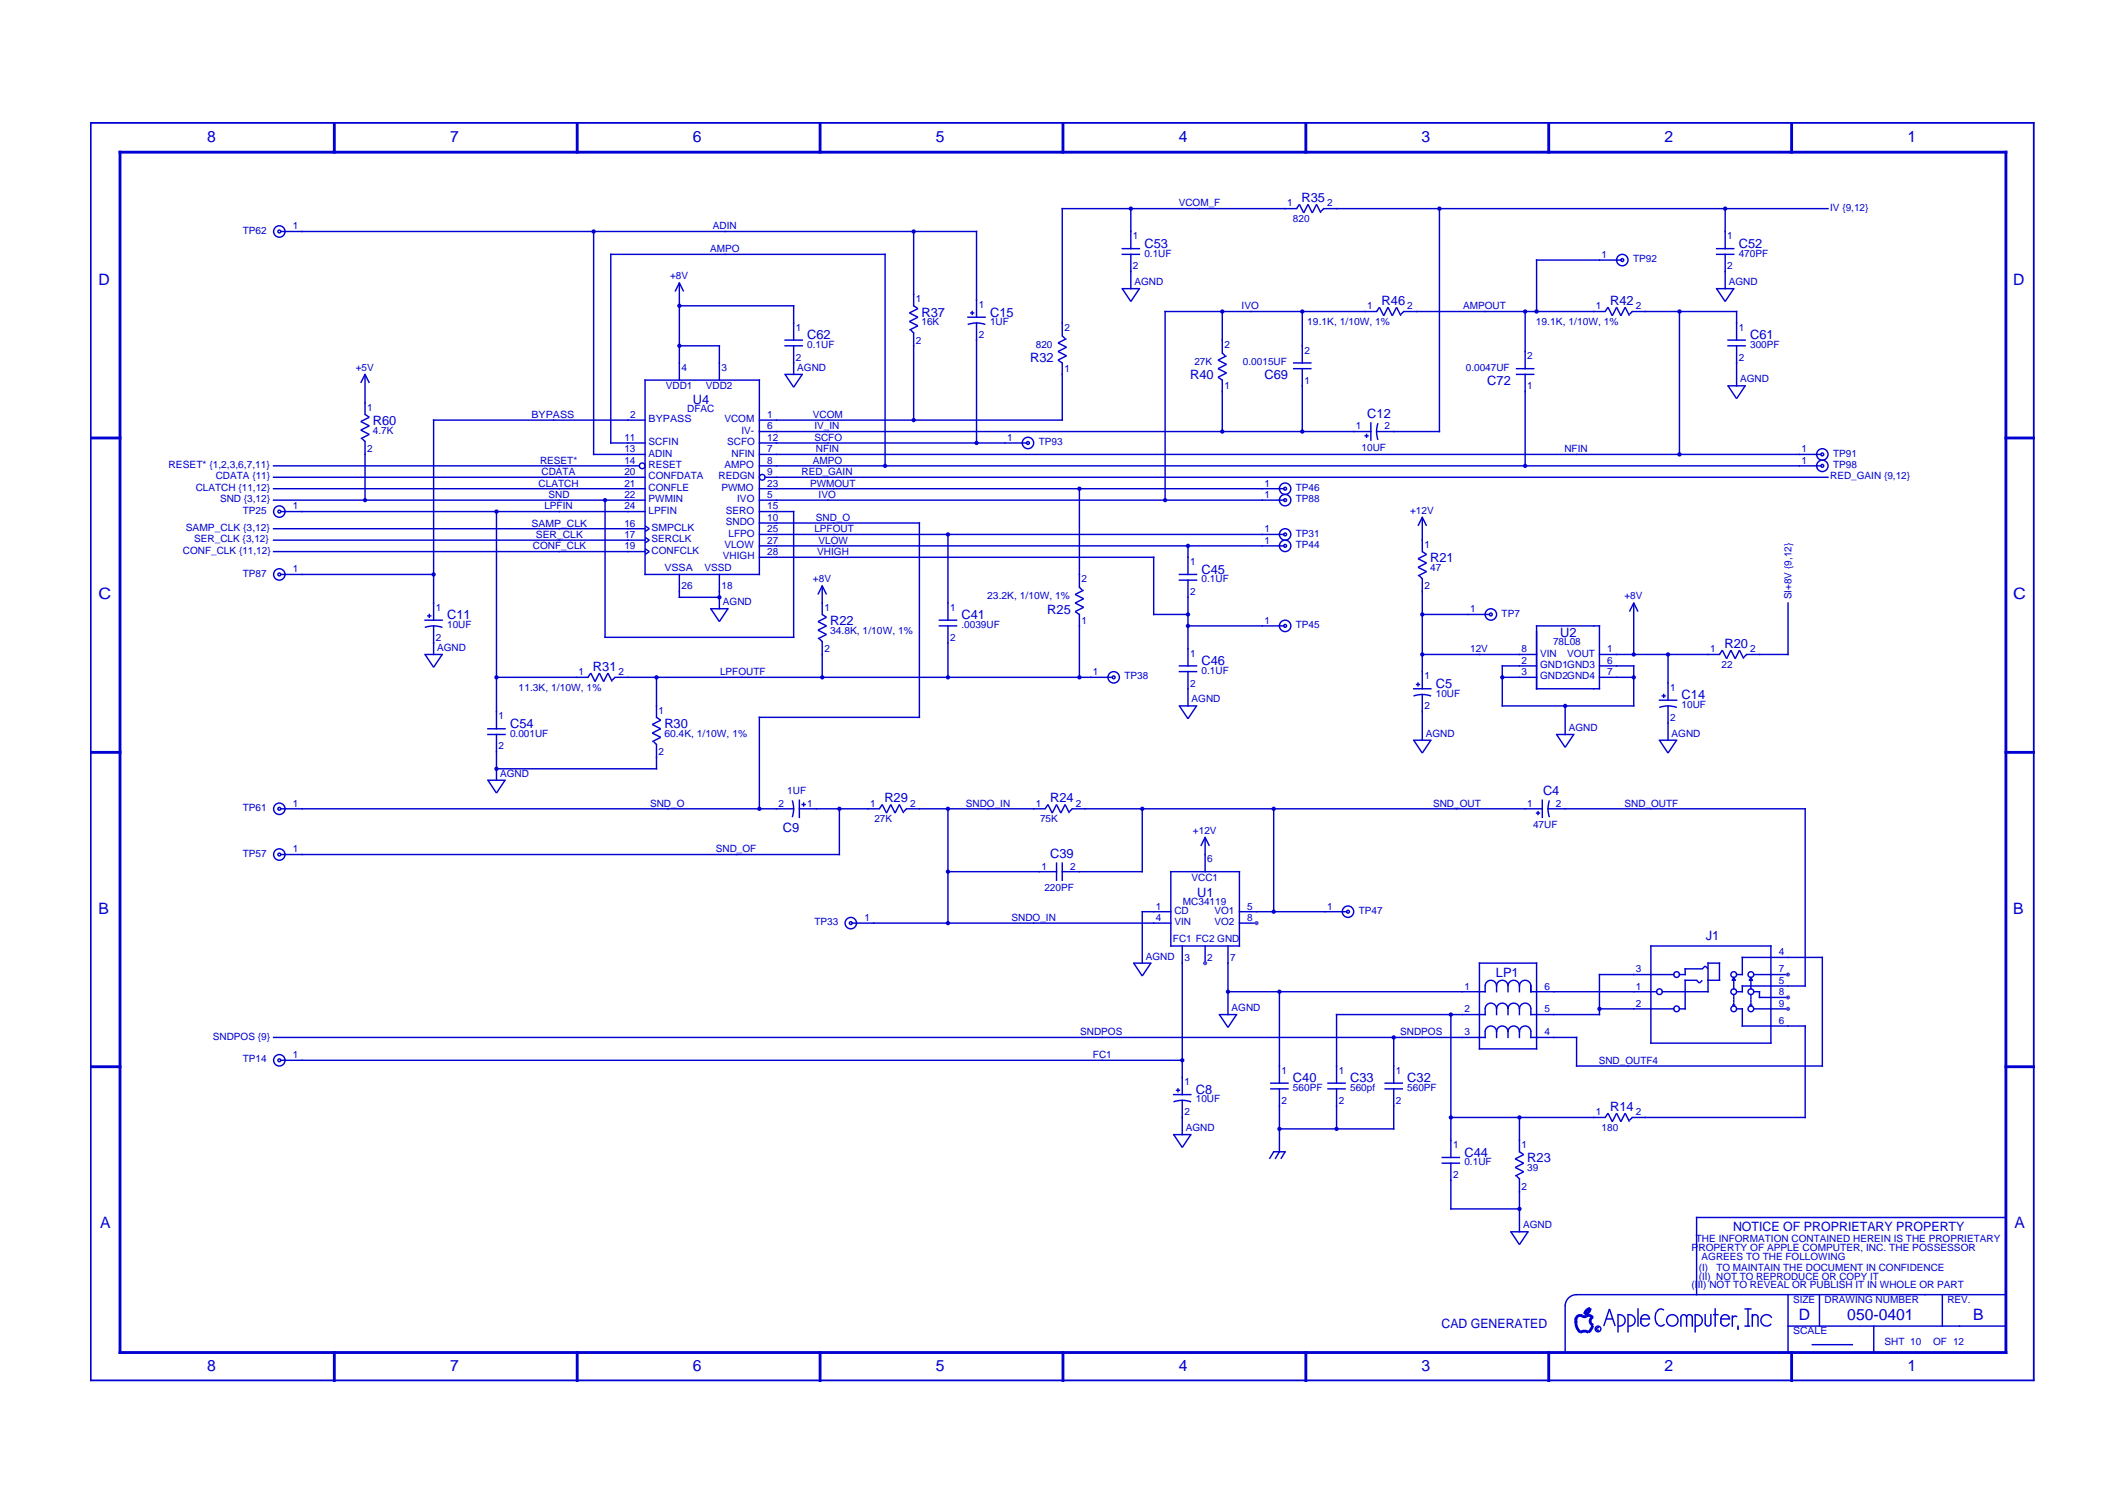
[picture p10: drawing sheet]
<svg xmlns="http://www.w3.org/2000/svg" width="420mm" height="297mm" viewBox="0 0 420 297" stroke-linecap="round" stroke-linejoin="round" font-family="sans-serif">
<path d="M17.8 24.3h384.1M17.9 24.1v248.7M401.7 24.1v248.7M17.8 272.6h384.1" fill="none" stroke="#0000d3" stroke-width=".35"/>
<g fill="none" stroke="#0000d3" stroke-width=".56">
<path d="M23.4 30.1h373.1M23.7 29.8v237.6M66 24.1v6.2M114 24.1v6.2M162 24.1v6.2M210 24.1v6.2M258 24.1v6.2M305.9 24.1v6.2M353.9 24.1v6.2M396.2 29.8v237.6M17.8 86.5h6.2M396 86.5h5.9"/>
<path d="M17.8 148.6h6.2M396 148.6h5.9M17.8 210.7h6.2M396 210.7h5.9M313.4 259.9l.7-.1 .5 .5M313.4 259.9a.81 .81 0 0 1-1.1-.1 .85 .85 0 0 0-1 .8M313.4 258.8l.7-.4a1.18 1.18 0 0 1-1.1 1.1zM23.4 267.1h373.1M66 266.8v6M114 266.8v6M162 266.8v6M210 266.8v6"/>
<path d="M258 266.8v6M305.9 266.8v6M311.3 260.3v.9M311.3 260.9a2.54 2.54 0 0 0 .9 2.2M312.1 263.2a1.41 1.41 0 0 1 1.7 0M314.6 261.8l-.3 .7-.5 .6M314.7 260.1a.85 .85 0 0 0-.6 .9 .85 .85 0 0 0 .7 .7M353.9 266.8v6"/>
</g>
<g fill="none" stroke="#0000d3" stroke-width=".28">
<path d="M55.3 45.7h137.7M117.3 45.6v44.3M120.5 50.2h54.5M120.6 50.1v37.5M133.3 57.6l.9-1.7 .8 1.7M134.2 55.7v19.5M174.8 50.1v42M180.5 45.6v14.9M192.9 45.6v17.2M209.7 41.2h46.6M209.8 41.1v25.4M221.5 50.2h3.7"/>
<path d="M221.5 49.1h3.7M221.5 57h3.7M221.7 57l1.7 2.5 1.7-2.5M223.4 41.1v8.1M223.4 50.1v7M256.1 41.2l.6-.8 .8 1.7 .9-1.7 .8 1.7 .9-1.7 .8 1.7M261.3 41.2h99.9M261.5 41.2l-.6 .6M284.3 41.1v44.3M303.4 51.4h16.9M303.5 51.2v10.5M338.9 50.2h3.7"/>
<path d="M338.9 49.1h3.7M338.9 57h3.7M339.1 57l1.7 2.5 1.7-2.5M340.8 41.1v8.1M340.8 50.1v7M71.3 75.6l.8-1.7 .9 1.7M72.1 73.8v8.2M127.3 75.1h22.8M127.4 74.9v38.7M134.1 68.3h8.1M134.1 60.4h22.8M142.1 68.2v7"/>
<path d="M150 74.9v38.7M154.9 68.3h3.7M154.9 67.2h3.7M154.9 73.9h3.7M155.1 73.9l1.7 2.6 1.7-2.6M156.8 60.3v7M156.8 68.2v5.9M179.9 65.2l.6 .6M180.5 60.4l.8 .6-1.7 .8 1.7 .9-1.7 .8 1.7 .8-1.7 .9M180.5 65.6v17.5M191.1 62.7h3.6M191.2 64.1l1.7-.3 1.7 .3"/>
<path d="M191.6 61.8h.9M192.1 61.4v.8M192.9 63.6v24M209.8 71.5v11.6M209.8 66.3l.6 .6M210.7 66.9l-1.7 .8 1.7 .9-1.7 .8 1.7 .9-1.7 .8 .8 .6M230 61.5h42.1M230.2 61.4v37.5M241.4 61.4v8.4M241.4 74.9v10.5M241.4 69.7l.6 .6M242.3 70.3l-1.7 .8 1.7 .9-1.7 .8 1.7 .9-1.7 .8 .8 .6"/>
<path d="M255.4 71.7h3.7M255.4 72.8h3.7M257.2 61.4v10.4M257.2 72.7v12.7M271.9 61.5l.6-.8 .8 1.7 .9-1.7 .8 1.7 .9-1.7 .8 1.7M277.1 61.5h40.1M277.3 61.5l-.6 .6M299.4 72.8h3.7M299.4 73.9h3.7M301.3 61.4v11.6M301.3 73.8v18.3M317.1 61.5l.5-.8 .9 1.7 .8-1.7 .9 1.7 .8-1.7 .9 1.7"/>
<path d="M322.3 61.5h20.9M322.4 61.5l-.5 .6M331.8 61.4v28.5M341.2 68.3h3.7M341.2 67.2h3.7M341.2 76.2h3.7M341.3 76.2l1.7 2.5 1.7-2.5M343 61.4v5.9M343 68.2v8.1M53.9 94.3h73.7M53.9 92h72.5M53.9 96.5h73.7"/>
<path d="M53.9 98.8h73.7M71.5 86.6l.6 .6M72.1 87.1v11.8M72.1 81.8l.9 .6-1.7 .9 1.7 .8-1.7 .8 1.7 .9-1.7 .8M85.5 83h42.1M85.7 82.8v39.8M117.1 89.7h10.5M119.5 98.6v27.4M120.5 87.5h7.1M149.9 92h209.9M149.9 83h60.1M149.9 85.2h121"/>
<path d="M149.9 87.5h53M149.9 89.7h209.9M149.9 96.5h103.8M149.9 98.8h103.8M151 94.3h210.2M213.2 96.4v19.7M269.5 86.1h.9M269.9 85.7v.8M270.8 83.4v3.7M271.8 85.2h12.7M272.2 83.6l-.3 1.6 .3 1.7M53.9 108.9h73.7"/>
<path d="M53.9 106.7h73.7M53.9 104.4h73.7M55.3 101h72.3M55.3 113.5h30.5M98.1 100.9v43.2M127.3 113.5h22.8M127.4 108.4l.9 .5-.9 .6M127.4 106.1l.9 .6-.9 .5M127.4 103.9l.9 .5-.9 .6M134.1 118h8.1M134.2 113.3v4.8M142.1 113.3v7.1"/>
<path d="M149.9 101h7M149.9 103.3h31.9M149.9 105.6h103.8M149.9 107.8h103.8M149.9 110.1h78.1M156.8 100.9v25.1M161.6 117.4l.8-1.7 .9 1.7M162.4 115.6v5.9M181.6 103.2v38.6M187.3 105.4v17.2M213.2 116l.6 .6M214.1 116.6l-1.7 .8 1.7 .9-1.7 .8 1.7 .8-1.7 .9 .8 .6"/>
<path d="M227.9 109.9v11.6M232.8 113.5h3.7M232.8 114.6h3.7M234.7 107.7v5.9M234.7 114.4v17.3M280.1 103.9l.9-1.7 .8 1.7M280.4 113.7l.6 .6M281 102v7.1M281 114.2v22M281 108.9l.8 .6-1.7 .8 1.7 .9-1.7 .8 1.7 .9-1.7 .8M322.7 119v10.4M353.2 119v10.4"/>
<path d="M83.8 129.3h3.7M83.8 122.5h3.7M83.9 123.9l1.8-.3 1.7 .3M84 129.3l1.7 2.5 1.6-2.5M84.4 121.6h.8M84.8 121.2v.9M85.7 123.5v5.9M97.9 133.8h18.4M116.1 133.8l.6-.9 .8 1.7 .9-1.7 .8 1.7 .9-1.7 .8 1.7M119.4 125.9h37.5M121.4 133.8h98.5M121.5 133.8l-.6 .5"/>
<path d="M129.7 133.6v8.2M140.3 120.2h3.6M140.4 120.2l1.7 2.6 1.7-2.6M161.9 126.2l.5 .5M162.4 126.6v7.3M162.4 121.4l.9 .5-1.7 .9 1.7 .8-1.7 .9 1.7 .8-1.7 .9M185.4 123.6h3.7M185.4 122.5h3.7M187.3 123.5v10.4M213.2 121.2v12.7M227.8 121.4h7M232.8 131.5h3.7"/>
<path d="M232.8 132.6h3.7M232.8 139.4h3.7M233 139.4l1.7 2.6 1.7-2.6M234.5 123.6h19.2M234.7 132.5v7.1M279.1 136h3.7M279.2 137.5l1.8-.3 1.7 .3M279.7 135.2h.8M280.1 134.8v.8M280.8 121.4h13.6M280.8 129.3h22.9M281 137v9.3"/>
<path d="M296.6 133.8h7.1M296.6 131.5h7.1M296.6 139.4h26.3M296.8 131.4v8.2M303.4 123.6h12.7M303.4 136h12.7M303.5 123.5v12.7M309.2 139.3v5.9M315.8 133.8h7.1M315.8 131.5h7.1M315.8 129.3h24M315.9 123.5v12.7"/>
<path d="M321.9 120.8l.8-1.7 .9 1.7M322.7 131.4v8.2M327.7 138.3h3.6M327.8 139.7l1.7-.3 1.7 .3M328.2 137.4h.9M328.6 137v.9M329.5 129.1v9.3M329.5 139.3v7M339.7 129.3l.5-.9 .9 1.7 .8-1.7 .9 1.7 .8-1.7 .9 1.7M344.9 129.3h8.4M345 129.3l-.5 .5M55.3 159.7h101.6"/>
<path d="M96.2 145.1h3.7M96.2 143.9h3.7M96.2 154.1h3.7M96.4 154.1l1.7 2.5 1.7-2.5M97.9 151.8h31.9M98.1 144.9v9.3M129.1 146.5l.6 .5M129.7 146.9v5.1M129.7 141.7l.8 .5-1.7 .9 1.7 .8-1.7 .9 1.7 .8-1.7 .9M149.9 141.7h31.9M150 141.5v18.4M156.5 158.1l.3 1.6-.3 1.7"/>
<path d="M157.8 159.7h16M157.9 157.9v3.7M158.3 158.9h.9M158.7 158.5v.8M165.8 159.6v9.3M173.7 159.7l.6-.8 .8 1.7 .9-1.7 .8 1.7 .9-1.7 .8 1.7M178.9 159.7h27.7M179.1 159.7l-.6 .6M187.3 159.6v22.9M206.4 159.7l.6-.8 .9 1.7 .8-1.7 .8 1.7 .9-1.7 .8 1.7M211.7 159.7h93.1M211.8 159.7l-.6 .6"/>
<path d="M225.6 159.6v12.7M251.6 159.6v20.6M279.1 146.2h3.7M279.3 146.2l1.7 2.5 1.6-2.5M304.7 157.9v3.7M305.6 159.7h51.1M306.1 158.1l-.3 1.6 .3 1.7M307.3 145.1h3.7M307.5 145.1l1.7 2.5 1.7-2.5M327.7 146.2h3.6M327.8 146.2l1.7 2.5 1.7-2.5M356.6 159.6v35.3"/>
<path d="M55.3 168.8h110.6M187.1 172.2h21.7M208.7 170.3v3.7M209.7 172.2h16.1M209.8 170.3v3.7M225.6 179.9v10.5M231.1 172.2h13.9M231.3 172v15M237.2 167.1l.9-1.7 .8 1.7M238.1 165.2v7.1M244.8 172v15M303.4 160.6h.8"/>
<path d="M303.8 160.2v.8M168.2 182.3h63.2M223.8 190.2h3.7M223.9 190.2l1.7 2.6 1.7-2.6M225.5 180.1h5.9M231.1 186.8h13.9M233.5 186.7v29.6M238.1 186.7v3.7M242.4 195.9h51.1M242.6 186.7v13.8M244.7 180.1h21.4M244.7 182.3h3.7"/>
<path d="M252.7 195.7v18.4M292.1 190.2h11.6M292.2 190.1v17.2M293.4 199.2a1.13 1.13 0 0 1 1.1-1.1 1.13 1.13 0 0 1 1.1 1.1 1.13 1.13 0 0 1 1.2-1.1 1.13 1.13 0 0 1 1.1 1.1 1.13 1.13 0 0 1 1.1-1.1 1.13 1.13 0 0 1 1.1 1.1 1.13 1.13 0 0 1 1.2-1.1 1.13 1.13 0 0 1 1.1 1.1M293.4 194.7a1.13 1.13 0 0 1 1.1-1.1 1.13 1.13 0 0 1 1.1 1.1 1.13 1.13 0 0 1 1.2-1.1 1.13 1.13 0 0 1 1.1 1.1 1.13 1.13 0 0 1 1.1-1.1 1.13 1.13 0 0 1 1.1 1.1 1.13 1.13 0 0 1 1.2-1.1 1.13 1.13 0 0 1 1.1 1.1M293.4 194.6v1.4M293.4 199.1v1.4M295.6 194.6v1.4M295.6 199.1v1.4M297.9 194.6v1.4M297.9 199.1v1.4M300.1 194.6v1.4"/>
<path d="M300.1 199.1v1.4M302.3 195.9h25.1M302.4 194.6v1.4M302.4 199.1v1.4M303.5 190.1v17.2M315.8 192.5h15M315.8 199.2h15M315.9 192.3v8.2M326 186.8h24M326.1 186.7v19.5M328.2 195.9h9.3M331.6 192.5h1.4"/>
<path d="M331.6 199.2h1.4M332.7 193.6h2.6M332.7 191.3h3.7M332.9 191.2v1.4M332.9 193.5v5.9M335.1 193.6l.6 .6 .6-.6M336.3 191.3l.5-.5 .6 .5M337.3 190.2h2.5M337.3 193.6h2.5M337.4 190.1v5.9M339.7 190.1v3.6M342.1 193.6h.8"/>
<path d="M342.2 198.4l.3 .3 .3-.3M342.2 193.6l.3-.6 .3 .6M342.5 192.9v2.5M342.5 196.3v2.2M342.9 195.9h1.4M342.9 192.5h1.4M342.9 199.2h1.4M344 194.7h12.7M344 189.1h16.1M344.2 188.9v3.7M344.2 194.6v1.4M344.2 199.1v3.7"/>
<path d="M345.4 193.6h.9M345.6 198.4l.3 .3 .2-.3M345.6 193.6l.3-.6 .2 .6M345.9 192.9v2.5M345.9 196.3v2.2M346.3 195.9h1.4M346.3 192.5h7M346.3 199.2h7M347.4 197h5.9M347.6 195.7v1.4M349.8 186.7v19.5M360 188.9v21.8"/>
<path d="M53.9 204.9h239.6M55.3 209.4h178.4M231.7 216.2h3.7M231.8 217.6l1.7-.3 1.8 .3M232.3 215.3h.8M232.7 214.9v.9M233.5 217.2v7M240.7 200.4h3.7M240.9 200.4l1.7 2.5 1.7-2.5M250.9 215.1h3.7M250.9 213.9h3.7M252.7 214.9v12.7"/>
<path d="M262.2 215.1h3.7M262.2 213.9h3.7M263.9 200.4h29.6M264 200.2v13.9M264 214.9v8.2M273.5 215.1h3.6M273.5 213.9h3.6M275.3 204.8v9.3M275.3 214.9v8.2M286.6 200.2v28.5M292.1 207.2h11.6M293.4 203.8a1.13 1.13 0 0 1 1.1-1.2 1.13 1.13 0 0 1 1.1 1.2 1.13 1.13 0 0 1 1.2-1.2 1.13 1.13 0 0 1 1.1 1.2 1.13 1.13 0 0 1 1.1-1.2 1.13 1.13 0 0 1 1.1 1.2 1.13 1.13 0 0 1 1.2-1.2 1.13 1.13 0 0 1 1.1 1.2"/>
<path d="M293.4 203.6v1.4M295.6 203.6v1.4M297.9 203.6v1.4M300.1 203.6v1.4M302.3 200.4h13.8M302.3 204.9h9.3M302.4 203.6v1.4M311.3 210.5h48.8M311.4 204.8v5.9M326 206h24M344 202.6h12.7M356.6 202.5v18.3"/>
<path d="M231.7 224.1h3.7M231.8 224.1l1.7 2.5 1.7-2.5M251.5 227.5h2.5M251.6 227.5l-.8 1.4M252.6 223h22.8M252.7 227.5l-.8 1.4M253.9 227.5l-.9 1.4M284.8 229.7h3.6M284.8 228.6h3.6M286.5 220.7h30.7M286.5 238.8h13.8M286.6 229.6v9.3"/>
<path d="M299.6 232.3l.5 .5M300.1 220.6v7M300.1 232.7v10.7M300.1 227.5l.9 .5-1.7 .9 1.7 .8-1.7 .9 1.7 .8-1.7 .9M317.1 220.7l.5-.8 .9 1.6 .8-1.6 .9 1.6 .8-1.6 .9 1.6M322.3 220.7h34.4M322.4 220.7l-.5 .6M298.3 243.3h3.7M298.4 243.3l1.7 2.5 1.7-2.5M309.2 257.8v9.3M311.3 255.7h84.9M311.4 255.7a2.26 2.26 0 0 0-2.2 2.3"/>
<path d="M319.6 259.5v3.7M319.6 259.7a1.13 1.13 0 0 1 1.4 1.1 1.13 1.13 0 0 1-1.4 1.1M321.6 259.5v3.7M321.6 259.7a1.13 1.13 0 0 1 1.4 1.1 1.13 1.13 0 0 1-1.4 1.1M323.6 258.4v3.6M327.2 259.1a2.54 2.54 0 0 0 .1 2.5M327.5 258.8l-.3 .3M328.7 258.8l-.7-.3-.6 .4M334.9 259.5v3.7M334.9 259.7a1.13 1.13 0 0 1 1.4 1.1 1.13 1.13 0 0 1-1.4 1.1M335 240.5h61.2M335.1 240.3v15.5"/>
<path d="M336.8 259.5v2M338 259.5v2M338.4 259.6h1.1M338.8 258.4v3.6M342.2 259.8v2.2M344.6 258.5h1.4M345.3 258.4v3.6M346.1 259.5v2.5M353.2 255.6v11.5M359.4 255.6v6.4M383.7 255.6v6.4M315.9 262.3a.28 .28 0 0 0-.4 0 .28 .28 0 0 0 0 .4 .28 .28 0 0 0 .4 0"/>
<path d="M316.8 261.9l1.1-3.4 1.2 3.4M317.2 260.5h1.4M324 260.5h2M324.1 260.5a.85 .85 0 0 1 .9-.9 .85 .85 0 0 1 .8 .9M324.1 260.3v1.2M324.2 261.3a.85 .85 0 0 0 .8 .6 .85 .85 0 0 0 .8-.6M327.2 261.3l.3 .3M328.8 261.5l-.6 .4-.7-.2M332 260.2a.56 .56 0 0 1 .6-.6 .56 .56 0 0 1 .6 .6 .56 .56 0 0 1 .5-.6 .56 .56 0 0 1 .6 .6M332 260.1v1.9M333.2 260.1v1.9M334.3 260.1v1.9"/>
<path d="M336.8 261.3a.56 .56 0 0 0 .6 .6 .56 .56 0 0 0 .6-.6M339.8 260.5h2M339.9 260.5a.85 .85 0 0 1 .9-.9 .85 .85 0 0 1 .8 .9M339.9 260.3v1.2M340 261.3a.85 .85 0 0 0 .8 .6 .85 .85 0 0 0 .8-.6M343.2 260.1l-.5-.2-.4 .3M343.3 261.8v.8M344.6 261.9h1.1M346.1 260.2a.56 .56 0 0 1 .6-.6 .56 .56 0 0 1 .6 .6M347.3 260.1v1.9M350 260.3a1.13 1.13 0 0 0-1.7-.5 1.13 1.13 0 0 0-.1 1.8 1.13 1.13 0 0 0 1.7-.1M353.1 261.9h43.1"/>
<path d="M357.9 265.6h8.1M370.1 261.8v5.3"/>
<circle cx="55.2" cy="45.7" r=".28"/>
<circle cx="55.2" cy="45.7" r="1.13"/>
<circle cx="117.3" cy="45.7" r=".28"/>
<circle cx="180.5" cy="45.7" r=".28"/>
<circle cx="223.4" cy="41.2" r=".28"/>
<circle cx="284.3" cy="41.2" r=".28"/>
<circle cx="320.5" cy="51.4" r=".28"/>
<circle cx="320.5" cy="51.4" r="1.13"/>
<circle cx="340.8" cy="41.2" r=".28"/>
<circle cx="134.2" cy="68.3" r=".28"/>
<circle cx="134.2" cy="60.4" r=".28"/>
<circle cx="241.4" cy="61.5" r=".28"/>
<circle cx="257.2" cy="61.5" r=".28"/>
<circle cx="301.3" cy="61.5" r=".28"/>
<circle cx="303.5" cy="61.5" r=".28"/>
<circle cx="331.8" cy="61.5" r=".28"/>
<circle cx="72.1" cy="98.8" r=".28"/>
<circle cx="119.5" cy="98.8" r=".28"/>
<circle cx="126.9" cy="92" r=".56"/>
<circle cx="150.6" cy="94.3" r=".56"/>
<circle cx="174.8" cy="92" r=".28"/>
<circle cx="180.5" cy="83" r=".28"/>
<circle cx="192.9" cy="87.5" r=".28"/>
<circle cx="203.1" cy="87.5" r=".28"/>
<circle cx="203.1" cy="87.5" r="1.13"/>
<circle cx="213.2" cy="96.5" r=".28"/>
<circle cx="230.2" cy="98.8" r=".28"/>
<circle cx="241.4" cy="85.2" r=".28"/>
<circle cx="253.9" cy="96.5" r=".28"/>
<circle cx="253.9" cy="98.8" r=".28"/>
<circle cx="253.9" cy="98.8" r="1.13"/>
<circle cx="253.9" cy="96.5" r="1.13"/>
<circle cx="257.2" cy="85.2" r=".28"/>
<circle cx="301.3" cy="92" r=".28"/>
<circle cx="331.8" cy="89.7" r=".28"/>
<circle cx="360" cy="89.7" r=".28"/>
<circle cx="360" cy="92" r=".28"/>
<circle cx="360" cy="92" r="1.13"/>
<circle cx="360" cy="89.7" r="1.13"/>
<circle cx="55.2" cy="101" r=".28"/>
<circle cx="55.2" cy="113.5" r=".28"/>
<circle cx="55.2" cy="101" r="1.13"/>
<circle cx="55.2" cy="113.5" r="1.13"/>
<circle cx="85.7" cy="113.5" r=".28"/>
<circle cx="98.1" cy="101" r=".28"/>
<circle cx="142.1" cy="118" r=".28"/>
<circle cx="187.3" cy="105.6" r=".28"/>
<circle cx="234.7" cy="107.8" r=".28"/>
<circle cx="253.9" cy="107.8" r=".28"/>
<circle cx="253.9" cy="105.6" r=".28"/>
<circle cx="253.9" cy="105.6" r="1.13"/>
<circle cx="253.9" cy="107.8" r="1.13"/>
<circle cx="98.1" cy="133.8" r=".28"/>
<circle cx="129.7" cy="133.8" r=".28"/>
<circle cx="162.4" cy="133.8" r=".28"/>
<circle cx="187.3" cy="133.8" r=".28"/>
<circle cx="213.2" cy="133.8" r=".28"/>
<circle cx="220" cy="133.8" r=".28"/>
<circle cx="220" cy="133.8" r="1.13"/>
<circle cx="234.7" cy="123.6" r=".28"/>
<circle cx="234.7" cy="121.4" r=".28"/>
<circle cx="253.9" cy="123.6" r=".28"/>
<circle cx="253.9" cy="123.6" r="1.13"/>
<circle cx="281" cy="129.3" r=".28"/>
<circle cx="281" cy="121.4" r=".28"/>
<circle cx="294.5" cy="121.4" r=".28"/>
<circle cx="294.5" cy="121.4" r="1.13"/>
<circle cx="296.8" cy="133.8" r=".28"/>
<circle cx="309.2" cy="139.4" r=".28"/>
<circle cx="322.7" cy="133.8" r=".28"/>
<circle cx="322.7" cy="129.3" r=".28"/>
<circle cx="329.5" cy="129.3" r=".28"/>
<circle cx="55.2" cy="159.7" r=".28"/>
<circle cx="55.2" cy="159.7" r="1.13"/>
<circle cx="98.1" cy="151.8" r=".28"/>
<circle cx="150" cy="159.7" r=".28"/>
<circle cx="165.8" cy="159.7" r=".28"/>
<circle cx="187.3" cy="159.7" r=".28"/>
<circle cx="225.6" cy="159.7" r=".28"/>
<circle cx="251.6" cy="159.7" r=".28"/>
<circle cx="55.2" cy="168.8" r=".28"/>
<circle cx="55.2" cy="168.8" r="1.13"/>
<circle cx="187.3" cy="172.2" r=".28"/>
<circle cx="168.1" cy="182.3" r=".28"/>
<circle cx="168.1" cy="182.3" r="1.13"/>
<circle cx="187.3" cy="182.3" r=".28"/>
<circle cx="242.6" cy="195.9" r=".28"/>
<circle cx="251.6" cy="180.1" r=".28"/>
<circle cx="252.7" cy="195.9" r=".28"/>
<circle cx="266.3" cy="180.1" r=".28"/>
<circle cx="266.3" cy="180.1" r="1.13"/>
<circle cx="315.9" cy="199.2" r=".28"/>
<circle cx="327.8" cy="195.9" r=".56"/>
<circle cx="331.2" cy="192.5" r=".56"/>
<circle cx="331.2" cy="199.2" r=".56"/>
<circle cx="342.5" cy="192.5" r=".56"/>
<circle cx="342.5" cy="199.2" r=".56"/>
<circle cx="342.5" cy="195.9" r=".56"/>
<circle cx="345.9" cy="192.5" r=".56"/>
<circle cx="345.9" cy="195.9" r=".56"/>
<circle cx="345.9" cy="199.2" r=".56"/>
<circle cx="55.2" cy="209.4" r=".28"/>
<circle cx="55.2" cy="209.4" r="1.13"/>
<circle cx="233.5" cy="209.4" r=".28"/>
<circle cx="275.3" cy="204.9" r=".28"/>
<circle cx="286.6" cy="200.4" r=".28"/>
<circle cx="252.7" cy="223" r=".28"/>
<circle cx="264" cy="223" r=".28"/>
<circle cx="286.6" cy="220.7" r=".28"/>
<circle cx="300.1" cy="238.8" r=".28"/>
<circle cx="300.1" cy="220.7" r=".28"/>
<circle cx="315.7" cy="262.5" r=".56"/>
<circle cx="330.3" cy="260.8" r="1.13"/>
</g>
<g fill="none" stroke="#dd0907" stroke-width=".28">
<circle cx="238.1" cy="190.2" r=".28"/>
<circle cx="248.2" cy="182.3" r=".28"/>
<circle cx="353.2" cy="192.5" r=".28"/>
<circle cx="353.2" cy="199.2" r=".28"/>
<circle cx="353.2" cy="197" r=".28"/>
</g>
<g font-size="3.1" fill="#0000d3">
<text x="40.9" y="28.1">8</text>
<text x="88.9" y="28.1">7</text>
<text x="136.9" y="28.1">6</text>
<text x="184.9" y="28.1">5</text>
<text x="232.8" y="28.1">4</text>
<text x="280.8" y="28.1">3</text>
<text x="328.8" y="28.1">2</text>
<text x="376.8" y="28.1">1</text>
<text x="19.5" y="56.3">D</text>
<text x="397.7" y="56.3">D</text>
<text x="19.5" y="118.4">C</text>
<text x="397.7" y="118.4">C</text>
<text x="19.5" y="180.5">B</text>
<text x="397.7" y="180.5">B</text>
<text x="19.8" y="242.6">A</text>
<text x="397.9" y="242.6">A</text>
<text x="355.3" y="260.6">D</text>
<text x="364.9" y="260.6">050-0401</text>
<text x="389.7" y="260.6">B</text>
<text x="40.9" y="270.8">8</text>
<text x="88.9" y="270.8">7</text>
<text x="136.9" y="270.8">6</text>
<text x="184.9" y="270.8">5</text>
<text x="232.8" y="270.8">4</text>
<text x="280.8" y="270.8">3</text>
<text x="328.8" y="270.8">2</text>
<text x="376.8" y="270.8">1</text>
</g>
<g font-size="2.5" fill="#0000d3">
<text x="257.1" y="39.9">R35</text>
<text x="226.1" y="49">C53</text>
<text x="343.5" y="49">C52</text>
<text x="182" y="62.5">R37</text>
<text x="195.6" y="62.5">C15</text>
<text x="272.9" y="60.3">R46</text>
<text x="318.1" y="60.3">R42</text>
<text x="159.5" y="67">C62</text>
<text x="203.5" y="71.5">R32</text>
<text x="345.7" y="67">C61</text>
<text x="235.1" y="74.9">R40</text>
<text x="249.8" y="74.9">C69</text>
<text x="293.8" y="76.1">C72</text>
<text x="73.7" y="84">R60</text>
<text x="136.9" y="79.7">U4</text>
<text x="270.1" y="82.5">C12</text>
<text x="237.3" y="113.3">C45</text>
<text x="282.5" y="111.1">R21</text>
<text x="88.3" y="122.3">C11</text>
<text x="164" y="123.5">R22</text>
<text x="189.9" y="122.3">C41</text>
<text x="206.9" y="121.2">R25</text>
<text x="308.2" y="125.7">U2</text>
<text x="237.3" y="131.4">C46</text>
<text x="340.6" y="128">R20</text>
<text x="117.1" y="132.5">R31</text>
<text x="283.6" y="135.9">C5</text>
<text x="100.8" y="143.8">C54</text>
<text x="131.2" y="143.8">R30</text>
<text x="332.2" y="138.1">C14</text>
<text x="174.7" y="158.5">R29</text>
<text x="207.4" y="158.5">R24</text>
<text x="304.8" y="157.1">C4</text>
<text x="154.7" y="164.4">C9</text>
<text x="207.4" y="169.5">C39</text>
<text x="236.5" y="177.1">U1</text>
<text x="337" y="185.6">J1</text>
<text x="295.5" y="192.9">LP1</text>
<text x="255.4" y="213.8">C40</text>
<text x="266.7" y="213.8">C33</text>
<text x="278" y="213.8">C32</text>
<text x="236.2" y="216">C8</text>
<text x="318.1" y="219.4">R14</text>
<text x="289.3" y="228.5">C44</text>
<text x="301.7" y="229.6">R23</text>
<text x="342.3" y="243.1">NOTICE OF PROPRIETARY PROPERTY</text>
<text x="284.8" y="262.3">CAD GENERATED</text>
</g>
<g font-size="2" fill="#0000d3">
<text x="232.8" y="40.8">VCOM_F</text>
<text x="254.3" y="40.8">1</text>
<text x="262.2" y="40.8">2</text>
<text x="361.5" y="41.6">IV {9,12}</text>
<text x="48" y="46.1">TP62</text>
<text x="57.9" y="45.3">1</text>
<text x="140.8" y="45.3">ADIN</text>
<text x="223.8" y="47.3">1</text>
<text x="255.4" y="43.9">820</text>
<text x="341.2" y="47.3">1</text>
<text x="140.3" y="49.8">AMPO</text>
<text x="223.8" y="53.2">2</text>
<text x="226.1" y="50.7">0.1UF</text>
<text x="316.4" y="50.9">1</text>
<text x="322.6" y="51.8">TP92</text>
<text x="341.2" y="53.2">2</text>
<text x="343.5" y="50.7">470PF</text>
<text x="132.4" y="55.2">+8V</text>
<text x="180.9" y="59.7">1</text>
<text x="224.1" y="56.3">AGND</text>
<text x="341.5" y="56.3">AGND</text>
<text x="157.2" y="65.3">1</text>
<text x="182" y="64.2">16K</text>
<text x="193.3" y="60.8">1</text>
<text x="195.6" y="64.2">1UF</text>
<text x="210.3" y="65.3">2</text>
<text x="245.3" y="61.1">IVO</text>
<text x="258.2" y="64.2">19.1K, 1/10W, 1%</text>
<text x="270.1" y="61.1">1</text>
<text x="278" y="61.1">2</text>
<text x="289" y="61.1">AMPOUT</text>
<text x="303.4" y="64.2">19.1K, 1/10W, 1%</text>
<text x="315.2" y="61.1">1</text>
<text x="323.1" y="61.1">2</text>
<text x="343.5" y="65.3">1</text>
<text x="157.2" y="71.3">2</text>
<text x="159.5" y="68.7">0.1UF</text>
<text x="180.9" y="67.9">2</text>
<text x="193.3" y="66.7">2</text>
<text x="204.6" y="68.7">820</text>
<text x="241.9" y="68.7">2</text>
<text x="257.7" y="69.8">2</text>
<text x="301.7" y="71">2</text>
<text x="343.5" y="71.3">2</text>
<text x="345.7" y="68.7">300PF</text>
<text x="70.3" y="73.2">+5V</text>
<text x="131.5" y="76.9">VDD1</text>
<text x="134.6" y="73.2">4</text>
<text x="139.4" y="76.9">VDD2</text>
<text x="142.5" y="73.2">3</text>
<text x="157.5" y="73.2">AGND</text>
<text x="210.3" y="73.5">1</text>
<text x="235.9" y="72.1">27K</text>
<text x="241.9" y="76.9">1</text>
<text x="245.5" y="72.1">0.0015UF</text>
<text x="257.7" y="75.8">1</text>
<text x="289.6" y="73.2">0.0047UF</text>
<text x="301.7" y="76.9">1</text>
<text x="343.7" y="75.5">AGND</text>
<text x="72.5" y="81.1">1</text>
<text x="105" y="82.5">BYPASS</text>
<text x="124.5" y="82.5">2</text>
<text x="128.1" y="83.4">BYPASS</text>
<text x="135.7" y="81.4">DFAC</text>
<text x="143.1" y="83.4">VCOM</text>
<text x="151.6" y="82.5">1</text>
<text x="160.6" y="82.5">VCOM</text>
<text x="72.5" y="89.3">2</text>
<text x="73.7" y="85.7">4.7K</text>
<text x="123.3" y="89.3">13</text>
<text x="123.3" y="87.1">11</text>
<text x="128.1" y="87.9">SCFIN</text>
<text x="143.7" y="87.9">SCFO</text>
<text x="146.5" y="85.7">IV-</text>
<text x="151.6" y="84.8">6</text>
<text x="151.6" y="89.3">7</text>
<text x="151.6" y="87.1">12</text>
<text x="160.9" y="84.8">IV_IN</text>
<text x="160.9" y="87.1">SCFO</text>
<text x="161.1" y="89.3">NFIN</text>
<text x="199" y="87.1">1</text>
<text x="205.2" y="87.9">TP93</text>
<text x="267.8" y="84.8">1</text>
<text x="269" y="89">10UF</text>
<text x="273.5" y="84.8">2</text>
<text x="309" y="89.3">NFIN</text>
<text x="355.9" y="89.3">1</text>
<text x="33.3" y="92.4">RESET* {1,2,3,6,7,11}</text>
<text x="42.6" y="94.7">CDATA {11}</text>
<text x="106.7" y="91.6">RESET*</text>
<text x="107" y="93.8">CDATA</text>
<text x="123.3" y="93.8">20</text>
<text x="123.3" y="91.6">14</text>
<text x="128.1" y="90.2">ADIN</text>
<text x="128.1" y="94.7">CONFDATA</text>
<text x="128.1" y="92.4">RESET</text>
<text x="142" y="94.7">REDGN</text>
<text x="143.1" y="92.4">AMPO</text>
<text x="144.5" y="90.2">NFIN</text>
<text x="151.6" y="91.6">8</text>
<text x="151.6" y="93.8">9</text>
<text x="158.3" y="93.8">RED_GAIN</text>
<text x="160.6" y="91.6">AMPO</text>
<text x="355.9" y="91.6">1</text>
<text x="361.5" y="94.7">RED_GAIN {9,12}</text>
<text x="362.1" y="90.2">TP91</text>
<text x="362.1" y="92.4">TP98</text>
<text x="38.7" y="96.9">CLATCH {11,12}</text>
<text x="43.5" y="99.2">SND {3,12}</text>
<text x="48" y="101.5">TP25</text>
<text x="57.9" y="100.6">1</text>
<text x="106.4" y="96.1">CLATCH</text>
<text x="107.5" y="100.6">LPFIN</text>
<text x="108.4" y="98.4">SND</text>
<text x="123.3" y="96.1">21</text>
<text x="123.3" y="100.6">24</text>
<text x="123.3" y="98.4">22</text>
<text x="128.1" y="96.9">CONFLE</text>
<text x="128.1" y="101.5">LPFIN</text>
<text x="128.1" y="99.2">PWMIN</text>
<text x="142.5" y="96.9">PWMO</text>
<text x="143.4" y="101.5">SERO</text>
<text x="145.6" y="99.2">IVO</text>
<text x="151.6" y="98.4">5</text>
<text x="151.6" y="96.1">23</text>
<text x="151.6" y="100.6">15</text>
<text x="160" y="96.1">PWMOUT</text>
<text x="161.7" y="98.4">IVO</text>
<text x="249.8" y="98.4">1</text>
<text x="249.8" y="96.1">1</text>
<text x="256" y="99.2">TP88</text>
<text x="256" y="96.9">TP46</text>
<text x="278.6" y="101.5">+12V</text>
<text x="36.7" y="104.8">SAMP_CLK {3,12}</text>
<text x="38.4" y="107.1">SER_CLK {3,12}</text>
<text x="105" y="104">SAMP_CLK</text>
<text x="105.8" y="106.3">SER_CLK</text>
<text x="123.3" y="106.3">17</text>
<text x="123.3" y="104">16</text>
<text x="128.7" y="107.1">SERCLK</text>
<text x="128.7" y="104.8">SMPCLK</text>
<text x="143.4" y="103.7">SNDO</text>
<text x="143.9" y="106">LFPO</text>
<text x="151.6" y="105.1">25</text>
<text x="151.6" y="102.9">10</text>
<text x="151.6" y="107.4">27</text>
<text x="160.9" y="105.1">LPFOUT</text>
<text x="161.1" y="102.9">SND_O</text>
<text x="161.7" y="107.4">VLOW</text>
<text x="249.8" y="105.1">1</text>
<text x="249.8" y="107.4">1</text>
<text x="256" y="106">TP31</text>
<text x="36.1" y="109.4">CONF_CLK {11,12}</text>
<text x="48" y="113.9">TP87</text>
<text x="57.9" y="113">1</text>
<text x="105.3" y="108.5">CONF_CLK</text>
<text x="123.3" y="108.5">19</text>
<text x="128.7" y="109.4">CONFCLK</text>
<text x="131.2" y="112.7">VSSA</text>
<text x="139.1" y="112.7">VSSD</text>
<text x="142.8" y="110.5">VHIGH</text>
<text x="143.1" y="108.2">VLOW</text>
<text x="151.6" y="109.6">28</text>
<text x="161.4" y="109.6">VHIGH</text>
<text x="235.1" y="111.6">1</text>
<text x="256" y="108.2">TP44</text>
<text x="281.4" y="108.2">1</text>
<text x="282.5" y="112.7">47</text>
<text x="134.6" y="116.4">26</text>
<text x="142.5" y="116.4">18</text>
<text x="142.8" y="119.5">AGND</text>
<text x="160.6" y="115">+8V</text>
<text x="195" y="118.4">23.2K, 1/10W, 1%</text>
<text x="213.6" y="115">2</text>
<text x="235.1" y="117.5">2</text>
<text x="237.3" y="115">0.1UF</text>
<text x="281.4" y="116.4">2</text>
<text x="320.9" y="118.4">+8V</text>
<text x="353.9" y="118.4" transform="rotate(-90 353.9 118.4)">SI+8V {9,12}</text>
<text x="86.1" y="120.6">1</text>
<text x="88.3" y="124">10UF</text>
<text x="162.8" y="120.6">1</text>
<text x="164" y="125.2">34.8K, 1/10W, 1%</text>
<text x="187.7" y="120.6">1</text>
<text x="189.9" y="124">.0039UF</text>
<text x="213.6" y="123.2">1</text>
<text x="249.8" y="123.2">1</text>
<text x="256" y="124">TP45</text>
<text x="290.4" y="120.9">1</text>
<text x="296.6" y="121.8">TP7</text>
<text x="86.1" y="126.6">2</text>
<text x="86.4" y="128.6">AGND</text>
<text x="162.8" y="128.8">2</text>
<text x="187.7" y="126.6">2</text>
<text x="235.1" y="129.7">1</text>
<text x="290.4" y="128.8">12V</text>
<text x="300.6" y="131.1">2</text>
<text x="300.6" y="128.8">8</text>
<text x="304.2" y="131.9">GND1GND3</text>
<text x="304.2" y="129.7">VIN</text>
<text x="306.8" y="127.4">78L08</text>
<text x="309.6" y="129.7">VOUT</text>
<text x="317.5" y="131.1">6</text>
<text x="317.5" y="128.8">1</text>
<text x="337.8" y="128.8">1</text>
<text x="340.1" y="131.9">22</text>
<text x="345.7" y="128.8">2</text>
<text x="102.4" y="136.5">11.3K, 1/10W, 1%</text>
<text x="114.3" y="133.3">1</text>
<text x="122.2" y="133.3">2</text>
<text x="142.2" y="133.3">LPFOUTF</text>
<text x="215.9" y="133.3">1</text>
<text x="222.1" y="134.2">TP38</text>
<text x="235.1" y="135.6">2</text>
<text x="237.3" y="133.1">0.1UF</text>
<text x="281.4" y="134.2">1</text>
<text x="283.6" y="137.6">10UF</text>
<text x="300.6" y="133.3">3</text>
<text x="304.2" y="134.2">GND2GND4</text>
<text x="317.5" y="133.3">7</text>
<text x="329.9" y="136.5">1</text>
<text x="98.5" y="142.1">1</text>
<text x="130.1" y="141">1</text>
<text x="235.4" y="138.7">AGND</text>
<text x="281.4" y="140.1">2</text>
<text x="329.9" y="142.4">2</text>
<text x="332.2" y="139.8">10UF</text>
<text x="98.5" y="148">2</text>
<text x="100.8" y="145.5">0.001UF</text>
<text x="130.1" y="149.2">2</text>
<text x="131.2" y="145.5">60.4K, 1/10W, 1%</text>
<text x="281.7" y="145.5">AGND</text>
<text x="309.9" y="144.4">AGND</text>
<text x="330.2" y="145.5">AGND</text>
<text x="98.8" y="153.4">AGND</text>
<text x="48" y="160.2">TP61</text>
<text x="57.9" y="159.3">1</text>
<text x="128.4" y="159.3">SND_O</text>
<text x="153.8" y="159.3">2</text>
<text x="155.5" y="156.8">1UF</text>
<text x="159.5" y="159.3">1</text>
<text x="171.9" y="159.3">1</text>
<text x="179.8" y="159.3">2</text>
<text x="190.8" y="159.3">SNDO_IN</text>
<text x="204.6" y="159.3">1</text>
<text x="212.5" y="159.3">2</text>
<text x="283.1" y="159.3">SND_OUT</text>
<text x="301.7" y="159.3">1</text>
<text x="307.3" y="159.3">2</text>
<text x="320.9" y="159.3">SND_OUTF</text>
<text x="172.7" y="162.4">27K</text>
<text x="205.5" y="162.4">75K</text>
<text x="235.7" y="164.7">+12V</text>
<text x="302.8" y="163.5">47UF</text>
<text x="48" y="169.2">TP57</text>
<text x="57.9" y="168.3">1</text>
<text x="141.4" y="168.3">SND_OF</text>
<text x="205.7" y="171.7">1</text>
<text x="211.4" y="171.7">2</text>
<text x="235.4" y="174">VCC1</text>
<text x="238.5" y="170.3">6</text>
<text x="206.3" y="176">220PF</text>
<text x="228.3" y="179.6">1</text>
<text x="233.7" y="178.8">MC34119</text>
<text x="246.4" y="179.6">5</text>
<text x="262.2" y="179.6">1</text>
<text x="160.9" y="182.7">TP33</text>
<text x="170.7" y="181.9">1</text>
<text x="199.8" y="181.9">SNDO_IN</text>
<text x="228.3" y="181.9">4</text>
<text x="232" y="180.5">CD</text>
<text x="232" y="182.7">VIN</text>
<text x="239.9" y="180.5">VO1</text>
<text x="239.9" y="182.7">VO2</text>
<text x="246.4" y="181.9">8</text>
<text x="268.4" y="180.5">TP47</text>
<text x="226.3" y="189.5">AGND</text>
<text x="231.7" y="186.1">FC1 FC2 GND</text>
<text x="234" y="189.8">3</text>
<text x="238.5" y="189.8">2</text>
<text x="243" y="189.8">7</text>
<text x="351.4" y="188.7">4</text>
<text x="289.3" y="195.4">1</text>
<text x="305.1" y="195.4">6</text>
<text x="323.1" y="195.4">1</text>
<text x="323.1" y="192.1">3</text>
<text x="351.4" y="194.3">5</text>
<text x="351.4" y="192.1">7</text>
<text x="351.4" y="196.6">8</text>
<text x="243.3" y="199.7">AGND</text>
<text x="289.3" y="200">2</text>
<text x="305.1" y="200">5</text>
<text x="323.1" y="198.8">2</text>
<text x="351.4" y="202.2">6</text>
<text x="351.4" y="198.8">9</text>
<text x="42.1" y="205.3">SNDPOS {9}</text>
<text x="48" y="209.8">TP14</text>
<text x="57.9" y="209">1</text>
<text x="213.4" y="204.5">SNDPOS</text>
<text x="215.9" y="209">FC1</text>
<text x="276.6" y="204.5">SNDPOS</text>
<text x="289.3" y="204.5">3</text>
<text x="305.1" y="204.5">4</text>
<text x="234" y="214.3">1</text>
<text x="253.2" y="212.1">1</text>
<text x="255.4" y="215.5">560PF</text>
<text x="264.4" y="212.1">1</text>
<text x="266.7" y="215.5">560pf</text>
<text x="275.7" y="212.1">1</text>
<text x="278" y="215.5">560PF</text>
<text x="315.8" y="210.1">SND_OUTF4</text>
<text x="234" y="220.3">2</text>
<text x="236.2" y="217.7">10UF</text>
<text x="253.2" y="218">2</text>
<text x="264.4" y="218">2</text>
<text x="275.7" y="218">2</text>
<text x="315.2" y="220.3">1</text>
<text x="323.1" y="220.3">2</text>
<text x="234.2" y="223.4">AGND</text>
<text x="287" y="226.8">1</text>
<text x="300.6" y="226.8">1</text>
<text x="316.4" y="223.4">180</text>
<text x="287" y="232.7">2</text>
<text x="289.3" y="230.2">0.1UF</text>
<text x="301.7" y="231.3">39</text>
<text x="300.6" y="234.9">2</text>
<text x="300.8" y="242.6">AGND</text>
<text x="335" y="245.4">THE INFORMATION CONTAINED HEREIN IS THE PROPRIETARY</text>
<text x="334.2" y="247.1">PROPERTY OF APPLE COMPUTER, INC. THE POSSESSOR</text>
<text x="335.6" y="251">(I)</text>
<text x="336.1" y="248.8">AGREES TO THE FOLLOWING</text>
<text x="339.1" y="251">TO MAINTAIN THE DOCUMENT IN CONFIDENCE</text>
<text x="334.2" y="254.4">(III) NOT TO REVEAL OR PUBLISH IT IN WHOLE OR PART</text>
<text x="335.6" y="252.7">(II) NOT TO REPRODUCE OR COPY IT</text>
<text x="354.2" y="257.2">SIZE</text>
<text x="360.4" y="257.2">DRAWING NUMBER</text>
<text x="384.7" y="257.2">REV.</text>
<text x="354.2" y="263.5">SCALE</text>
<text x="372.3" y="265.7">SHT 10</text>
<text x="381.8" y="265.7">OF 12</text>
</g>
</svg>
